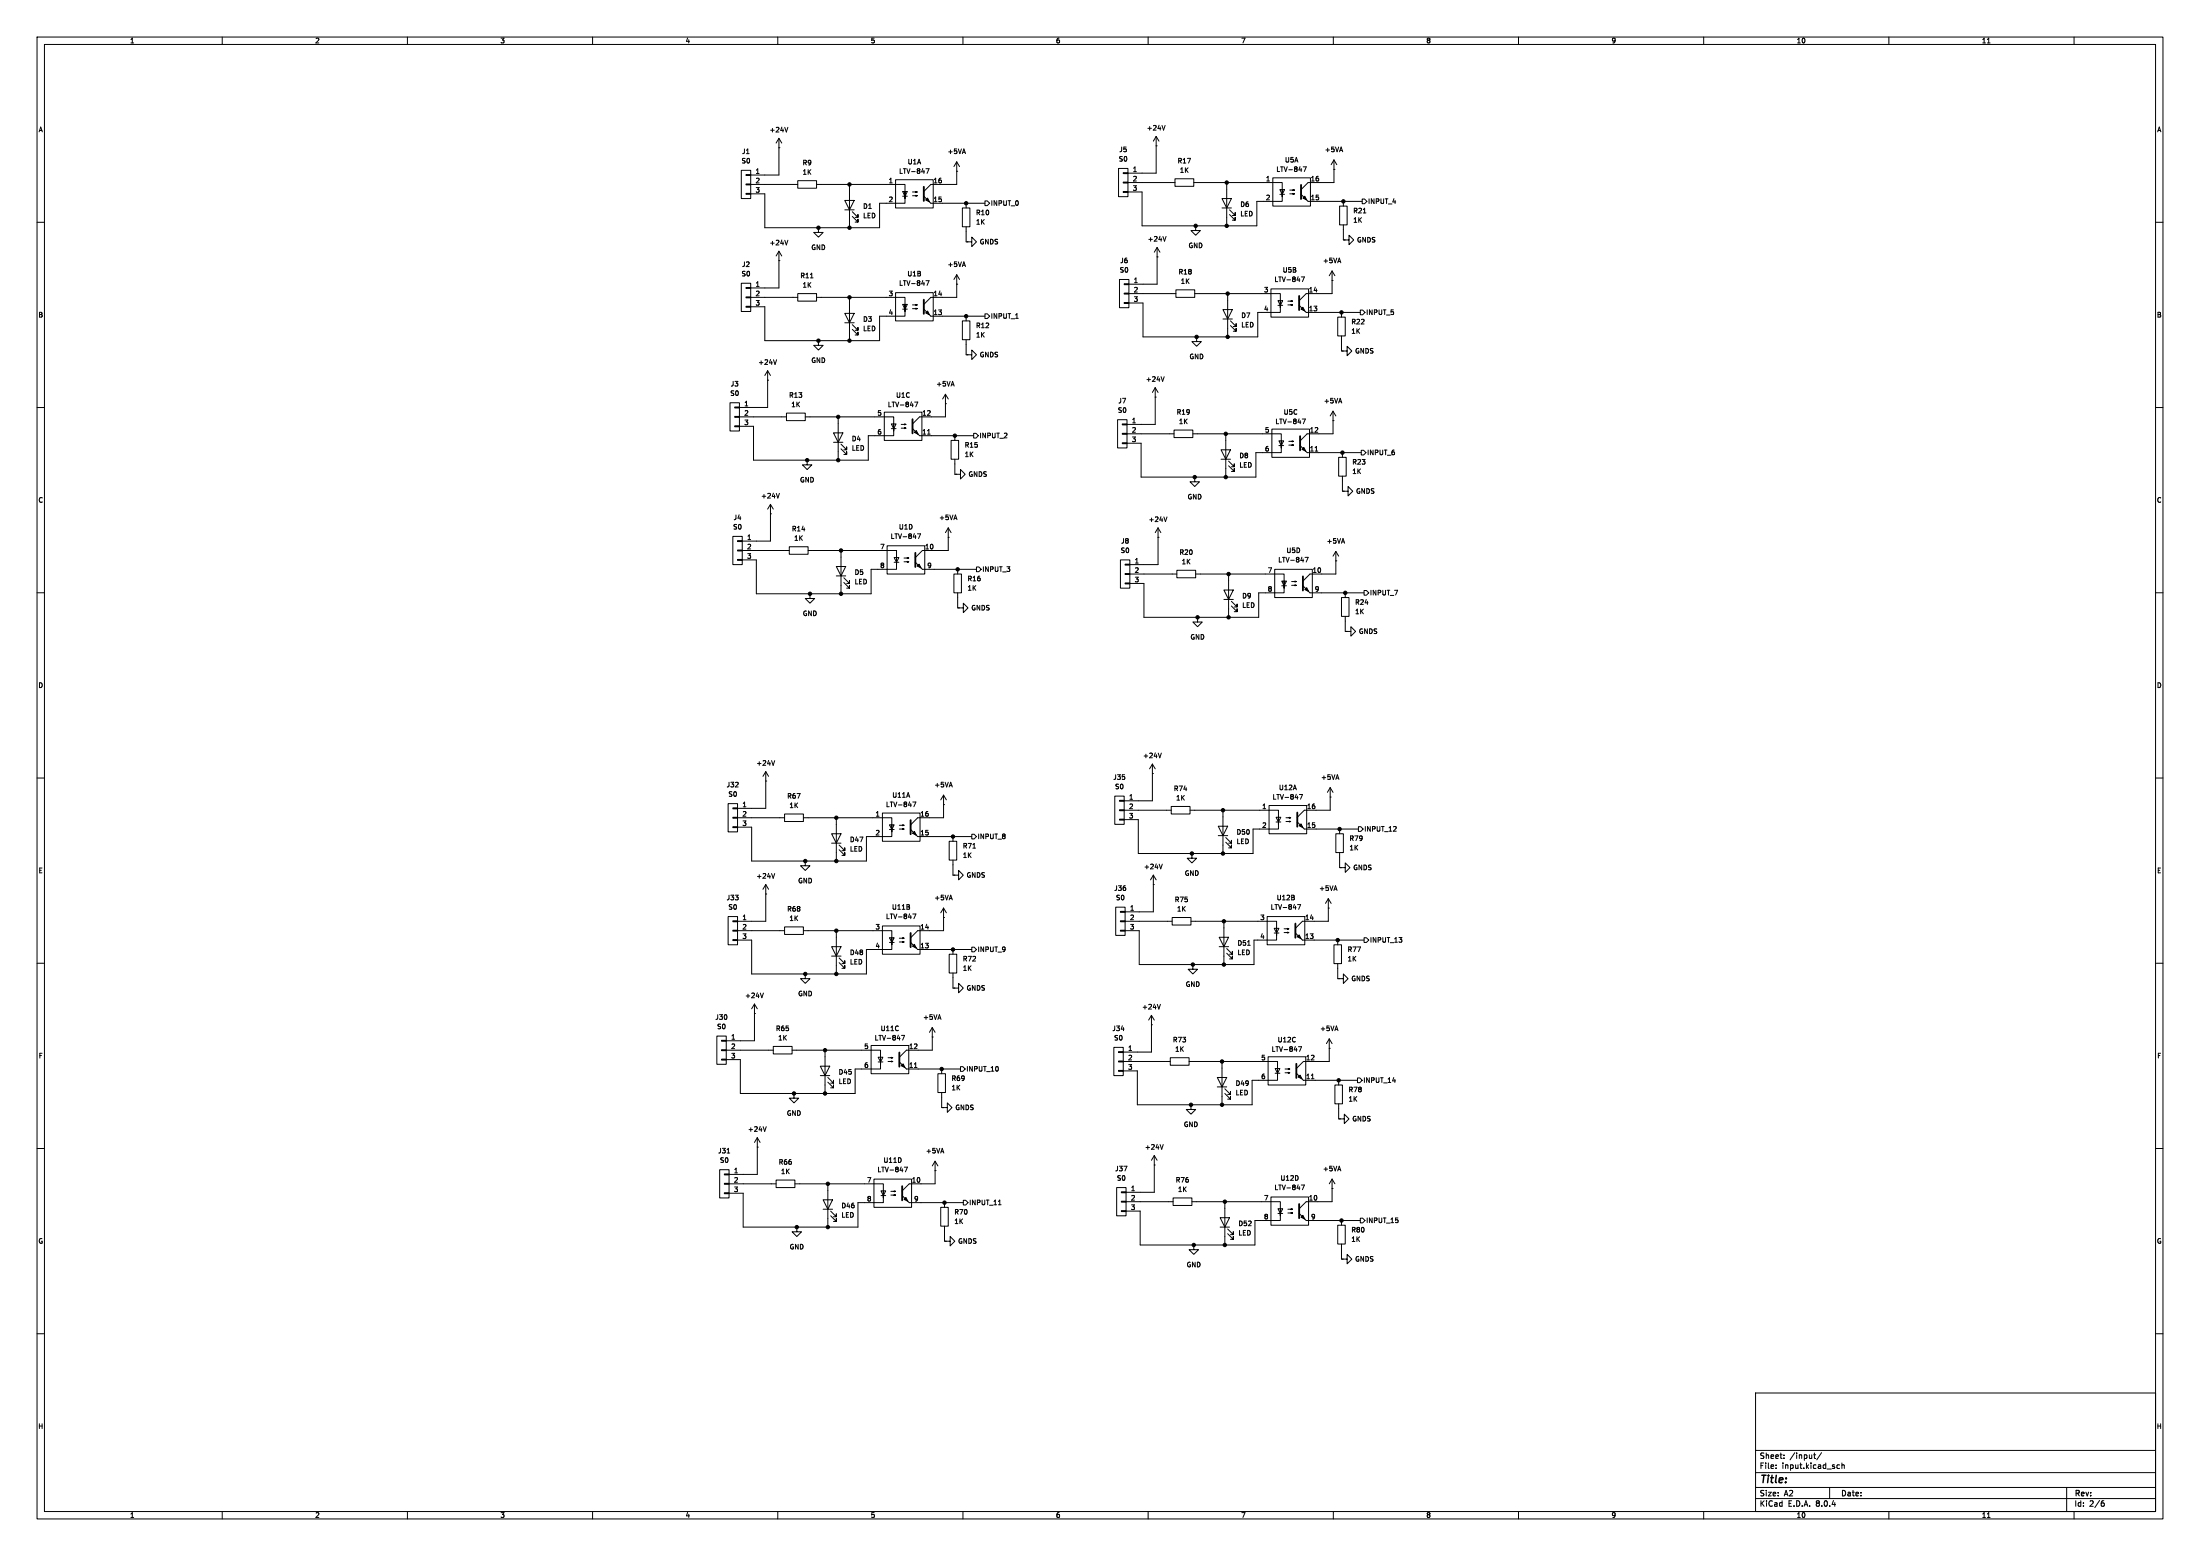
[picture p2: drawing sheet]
<svg xmlns="http://www.w3.org/2000/svg" width="594mm" height="420mm" viewBox="0 0 594 420" stroke-linecap="round" stroke-linejoin="round" font-family="sans-serif">
<g fill="none" stroke="#000" stroke-width=".27">
<path d="M10 10h574v400h-574zM12 12h570v396h-570zM60 10v2M110 10v2M160 10v2M210 10v2M260 10v2M310 10v2M360 10v2M410 10v2M460 10v2M510 10v2"/>
<path d="M536.6 11.6h.7M560 10v2M210.3 39.9h.1M210.3 37.3v9.9h-7.6M210.3 37.3l-.8 1.3M210.3 37.3l.8 1.3M212.7 34.4l-.4 1.2M312.2 39.4h.1M312.2 36.8v9.9h-7.7M312.2 36.8l-.8 1.3M312.2 36.8l.7 1.3M314.6 33.9l-.4 1.2"/>
<path d="M10 60h2M200.2 46h2.5v7.6h-2.5zM201.4 52.2h1.3v.3h-1.3zM201.4 49.7h1.3v.2h-1.3zM201.4 47.1h1.3v.3h-1.3zM202.7 52.3h3.8v9.2h31v-6.6h6.8v-1.9M202.7 49.8h12.7M215.4 48.8h5.1v2h-5.1zM220.5 49.8h23.8v3.8v-1.9M228.1 54.1h2.5l-1.2 2.5zM228.1 56.6h2.5M229.4 49.8v11.7"/>
<path d="M230.1 58.4l1.5 1.5v-.7v.7h-.7M230.1 57.2l1.5 1.5v-.8v.8h-.7M241.8 48.5h10.2v7.6h-10.2zM243.7 51.7h1.3l-.7 1.3zM243.7 53h1.3M246.4 52.8h1.2M246.4 51.8h1.2M250 45.5h.8l-.5 1.3M251.3 54.9h14.6M258.3 46.2h.1M258.3 43.7v6.1h-7l-1.9 1.9M258.3 43.7l-.7 1.3"/>
<path d="M258.3 43.7l.8 1.3M259.8 56.1h2.1v5.1h-2.1zM260.9 54.9v1.2M265.9 54.2h.7l.6 .7-.6 .6h-.7zM302 45.5h2.5v7.6h-2.5zM303.3 51.7h1.2v.2h-1.2zM303.3 49.1h1.2v.3h-1.2zM303.3 46.6h1.2v.3h-1.2zM304.5 51.8h3.9v9.2h30.9v-6.6h6.9v-1.9M304.5 49.3h12.7M317.2 48.3h5.1v2h-5.1zM322.3 49.3h23.9v3.8v-1.9"/>
<path d="M329.9 53.6h2.6l-1.3 2.5zM329.9 56.1h2.6M331.2 49.3v11.7M332 57.9l1.5 1.5v-.7v.7h-.8M332 56.6l1.5 1.6v-.8v.8h-.8M343.7 48h10.1v7.6h-10.1zM345.6 51.2h1.2l-.6 1.3zM345.6 52.5h1.2M348.2 52.3h1.3M348.2 51.3h1.3M351.9 45h.8l-.5 1.3M353.2 54.4h14.6"/>
<path d="M360.2 45.7h.1M360.2 43.2v6.1h-7l-1.9 1.9M360.2 43.2l-.8 1.3M360.2 43.2l.7 1.3M361.7 55.6h2v5.1h-2zM362.7 54.4v1.2M367.8 53.7h.6l.7 .7-.7 .6h-.6zM368.1 57.5h.7M582 60h2M200.2 76.5h2.5v7.6h-2.5zM201.4 77.6h1.3v.3h-1.3zM210.3 70.4h.1"/>
<path d="M210.3 67.8l-.8 1.3M210.3 67.8v9.9h-7.6M210.3 67.8l.8 1.3M212.7 64.8l-.4 1.3M215.4 79.2h5.1v2.1h-5.1zM218.8 75h.7M221 61.5v1.2h1.2l-1.2 1.3-1.3-1.3h1.3M221 61.5h.1M241.8 79h10.2v7.6h-10.2zM250 75.8h.8l-.5 1.2M258.3 76.7h.1M258.3 74.2v6.1h-7l-1.9 1.9"/>
<path d="M258.3 74.2l-.7 1.2M258.3 74.2l.8 1.2M260.9 61.2v4.1h.2M261.1 65.3h1.3v-1.3l1.3 1.3-1.3 1.2v-1.2M261.1 65.3h.1M302.3 75.4h2.5v7.7h-2.5zM303.5 79.1h1.3v.3h-1.3zM303.5 76.6h1.3v.2h-1.3zM304.8 79.2h12.7M312.4 69.3h.1M312.4 66.8l-.7 1.3M312.4 66.8v9.9h-7.6"/>
<path d="M312.4 66.8l.8 1.3M314.8 63.8l-.4 1.3M317.5 78.2h5.1v2.1h-5.1zM322.6 79.2h23.1v3.9v-1.9M322.8 61v1.2h1.3l-1.3 1.3-1.2-1.3h1.2M322.8 61h.1M331.5 79.2v11.7M343.2 78h10.1v7.6h-10.1zM351.3 74.7h.9l-.5 1.3M359.7 75.7h.1M359.7 73.2l-.8 1.2M359.7 73.2v6h-7l-1.9 2"/>
<path d="M359.7 73.2l.7 1.2M362.7 60.7v4.1h.3M363 64.8h1.2v-1.3l1.3 1.3-1.3 1.2v-1.2M363 64.8h.1M201.4 82.7h1.3v.2h-1.3zM201.4 80.1h1.3v.3h-1.3zM202.7 82.8h3.8v9.1h31v-6.6h6.8v-1.9M202.7 80.3h12.7M209.7 97.1l-.4 1.3M220.5 80.3h23.8v3.8v-1.9M221 91.9v1.3h1.2l-1.2 1.3-1.3-1.3h1.3M221 91.9h.1"/>
<path d="M228.1 84.6h2.5l-1.2 2.5zM228.1 87.1h2.5M229.4 80.3v11.6M230.1 88.9l1.5 1.5v-.7v.7h-.7M230.1 87.6l1.5 1.6v-.8v.8h-.7M243.7 82.2h1.3l-.7 1.2zM243.7 83.4h1.3M246.4 83.3h1.2M246.4 82.3h1.2M251.3 85.3h14.6M259.8 86.6h2.1v5.1h-2.1zM260.9 85.3v1.3"/>
<path d="M260.9 91.7v4.1h.2M261.1 95.8h1.3v-1.3l1.3 1.3-1.3 1.2v-1.2M261.1 95.8h.1M265.9 84.7h.7l.6 .6-.6 .7h-.7zM303.5 81.7h1.3v.2h-1.3zM304.8 81.8h3.8v9.1h31v-6.6h6.1v-1.9M323.1 90.9v1.3h1.3l-1.3 1.3-1.3-1.3h1.3M323.1 90.9h.1M330.2 83.6h2.5l-1.2 2.5zM330.2 86.1h2.5M332.2 87.9l1.6 1.5v-.8v.8h-.8M332.2 86.6l1.6 1.5v-.7v.7h-.8"/>
<path d="M345.1 81.2h1.2l-.6 1.2zM345.1 82.4h1.2M347.7 82.3h1.3M347.7 81.3h1.3M352.7 84.3h14.6M361.2 85.6h2v5.1h-2zM362.2 84.3v1.3M362.2 90.7v4h.3M362.5 94.7h1.2v-1.2l1.3 1.2-1.3 1.3v-1.3M362.5 94.7h.1M367.3 83.7h.6l.7 .6-.7 .7h-.6zM10 110h2"/>
<path d="M197.1 108.7h2.5v7.6h-2.5zM198.4 114.9h1.2v.3h-1.2zM198.4 112.4h1.2v.2h-1.2zM198.4 109.9h1.2v.2h-1.2zM199.6 115.1h3.9v9.1h30.9v-6.6h6.9v-1.9M199.6 112.5h12.7M207.3 102.6h.1M207.3 100.1v9.9h-7.7M207.3 100.1l-.8 1.2M207.3 100.1l.7 1.2M212.3 111.5h5.1v2h-5.1zM217.4 112.5h23.9v3.8v-1.9"/>
<path d="M225 116.8h2.6l-1.3 2.6zM225 119.4h2.6M226.3 112.5v11.7M227.1 119.9l1.5 1.5v-.7v.7h-.8M238.8 111.3h10.1v7.6h-10.1zM240.7 114.4h1.2l-.6 1.3zM240.7 115.7h1.2M243.3 115.6h1.3M243.3 114.6h1.3M247 108.5h.8l-.5 1.3M248.3 117.6h14.6M250.4 117.2h.8"/>
<path d="M255.3 109h.1M255.3 106.4v6.1h-7l-1.9 1.9M255.3 106.4l-.8 1.3M255.3 106.4l.7 1.3M256.8 118.9h2v5.1h-2zM257.8 117.6v1.3M262.9 117h.6l.7 .6-.7 .6h-.6zM301.8 113.3h2.5v7.6h-2.5zM303 119.5h1.3v.3h-1.3zM303 117h1.3v.2h-1.3zM303 114.4h1.3v.3h-1.3zM304.3 119.6h3.8v9.2h31v-6.6h6.8v-1.9"/>
<path d="M304.3 117.1h12.7M311.9 107.2h.1M311.9 104.6v10h-7.6M311.9 104.6l-.8 1.3M311.9 104.6l.8 1.3M314.3 101.7l-.4 1.2M317 116.1h5.1v2h-5.1zM322.1 117.1h23.8v3.8v-1.9M331 117.1v11.7M343.4 115.8h10.2v7.6h-10.2zM345.3 119h1.3l-.7 1.3zM348 119.1h1.2"/>
<path d="M351.6 113.1h.8l-.5 1.3M359.9 113.5h.1M359.9 111v6.1h-7l-1.9 1.9M359.9 111l-.7 1.3M359.9 111l.8 1.3M582 110h2M208 138.7h.1M208 136.1v10h-7.6M208 136.1l-.7 1.3M208 136.1l.8 1.3M210.4 133.2l-.4 1.2M217.9 124.2v1.3h1.3l-1.3 1.2-1.2-1.2h1.2"/>
<path d="M217.9 124.2h.1M227.1 121.2l1.5 1.5v-.8v.8h-.8M257.8 124v4h.3M258.1 128h1.2v-1.3l1.3 1.3-1.3 1.3v-1.3M258.1 128h.1M315.1 139.5l-.4 1.3M322.6 128.8v1.2h1.2l-1.2 1.3-1.3-1.3h1.3M322.6 128.8h.1M329.7 121.4h2.5l-1.2 2.6zM329.7 124h2.5M331.7 125.7l1.5 1.6v-.8v.8h-.7M331.7 124.5l1.5 1.5v-.8v.8h-.7"/>
<path d="M345.3 120.3h1.3M348 120.1h1.2M352.9 122.2h14.6M355.1 121.8h.7M361.4 123.4h2.1v5.1h-2.1zM362.5 122.2v1.2M362.5 128.5v4.1h.2M362.7 132.6h1.3v-1.3l1.3 1.3-1.3 1.3v-1.3M362.7 132.6h.1M367.5 121.5h.7l.6 .7-.6 .6h-.7zM10 160h2M197.9 144.8h2.5v7.6h-2.5z"/>
<path d="M199.1 151h1.3v.3h-1.3zM199.1 148.5h1.3v.2h-1.3zM199.1 145.9h1.3v.3h-1.3zM200.4 151.1h3.8v9.2h31v-6.6h6.9v-1.9M200.4 148.6h12.7M213.1 147.6h5.1v2h-5.1zM218.2 148.6h23.9v3.8v-1.9M225.8 152.9h2.5l-1.2 2.5zM225.8 155.4h2.5M227.1 148.6v11.7M227.8 157.2l1.6 1.6v-.8v.8h-.8M227.8 156l1.6 1.5v-.8v.8h-.8"/>
<path d="M239.5 147.3h10.2v7.6h-10.2zM241.4 150.5h1.3l-.6 1.3zM241.4 151.8h1.3M244.1 151.6h1.3M244.1 150.6h1.3M247.7 144.1h.9l-.6 1.3M249 153.7h14.7M256 145h.1M256 142.5v6.1h-7l-1.9 1.9M256 142.5l-.7 1.3M256 142.5l.8 1.3M257.6 154.9h2v5.1h-2z"/>
<path d="M258.6 153.7v1.2M263.7 153h.6l.6 .7-.6 .6h-.6zM302.5 151.1h2.6v7.7h-2.6zM303.8 157.4h1.3v.2h-1.3zM303.8 154.8h1.3v.3h-1.3zM303.8 152.3h1.3v.2h-1.3zM305.1 157.5h3.8v9.1h31v-6.6h6.8v-1.9M305.1 154.9h12.7M312.7 145h.1M312.7 142.5l-.8 1.3M312.7 142.5v9.9h-7.6M312.7 142.5l.7 1.3"/>
<path d="M317.8 153.9h5v2.1h-5zM322.8 154.9h23.9v3.9v-2M330.5 159.3h2.5l-1.3 2.5zM331.7 154.9v11.7M344.2 153.7h10.1v7.6h-10.1zM346.1 156.8h1.2l-.6 1.3zM346.1 158.1h1.2M348.7 158h1.3M348.7 157h1.3M352.4 150.4h.8l-.5 1.3M360.7 151.4h.1M360.7 148.8v6.1h-7l-1.9 1.9"/>
<path d="M360.7 148.8l-.8 1.3M360.7 148.8l.7 1.3M368.3 159.4h.6l.7 .6-.7 .7h-.6zM582 160h2M218.7 160.3v1.2h1.3l-1.3 1.3-1.3-1.3h1.3M218.7 160.3h.1M258.6 160v4.1h.2M258.8 164.1h1.3v-1.3l1.3 1.3-1.3 1.3v-1.3M258.8 164.1h.1M323.3 166.6v1.3h1.3l-1.3 1.3-1.2-1.3h1.2M323.3 166.6h.1M330.5 161.8h2.5"/>
<path d="M332.5 163.6l1.5 1.5v-.8v.8h-.8M332.5 162.3l1.5 1.5v-.7v.7h-.8M353.7 160h14.6M362.2 161.3h2v5.1h-2zM363.2 160v1.3M363.2 166.4v4h.3M363.5 170.4h1.2v-1.2l1.3 1.2-1.3 1.3v-1.3M363.5 170.4h.1M10 210h2M196.6 216.9h2.5v7.6h-2.5zM197.9 218.1h1.2v.2h-1.2zM206.8 210.8h.1"/>
<path d="M206.8 208.3l-.8 1.3M206.8 208.3v9.9h-7.7M206.8 208.3l.7 1.3M209.2 205.3l-.4 1.3M211.8 219.7h5.1v2h-5.1zM238.3 219.5h10.1v7.6h-10.1zM246.4 216.5h.9l-.6 1.2M254.8 217.2h.1M254.8 214.6l-.8 1.3M254.8 214.6v6.1h-7l-1.9 1.9M254.8 214.6l.7 1.3M301 214.9h2.5v7.6h-2.5z"/>
<path d="M302.3 218.6h1.2v.2h-1.2zM302.3 216h1.2v.3h-1.2zM303.5 218.7h12.7M311.1 208.8h.1M311.1 206.2l-.7 1.3M311.1 206.2v10h-7.6M311.1 206.2l.8 1.3M313.6 203.3l-.5 1.2M316.2 217.7h5.1v2h-5.1zM321.3 218.7h23.9v3.8v-1.9M330.2 218.7v11.7M342.6 217.4h10.2v7.6h-10.2z"/>
<path d="M350.8 214.4h.9l-.6 1.3M359.2 215.1h.1M359.2 212.6l-.8 1.3M359.2 212.6v6.1h-7l-1.9 1.9M359.2 212.6l.7 1.3M582 210h2M197.9 223.1h1.2v.3h-1.2zM197.9 220.6h1.2v.3h-1.2zM199.1 223.3h3.8v9.1h31v-6.6h6.9v-1.9M199.1 220.7h12.7M206.8 238.8v9.9h-7.7M206.8 238.8l-.8 1.2"/>
<path d="M206.8 238.8l.7 1.2M209.2 235.8l-.4 1.3M216.9 220.7h23.9v3.8v-1.9M217.4 232.4v1.3h1.3l-1.3 1.3-1.2-1.3h1.2M217.4 232.4h.1M224.5 225h2.6l-1.3 2.6zM224.5 227.6h2.6M225.8 220.7v11.7M226.6 229.4l1.5 1.5v-.8v.8h-.8M226.6 228.1l1.5 1.5v-.7v.7h-.8M240.2 222.6h1.2l-.6 1.3zM240.2 223.9h1.2"/>
<path d="M242.8 223.8h1.3M242.8 222.8h1.3M247.8 225.8h14.6M256.3 227.1h2v5.1h-2zM257.3 225.8v1.3M257.3 232.2v4h.3M257.6 236.2h1.2v-1.2l1.3 1.2-1.3 1.3v-1.3M257.6 236.2h.1M262.4 225.2h.6l.7 .6-.7 .6h-.6zM262.7 228.9h.7M302.3 221.1h1.2v.3h-1.2zM303.5 221.2h3.8v9.2h31v-6.6h6.9v-1.9"/>
<path d="M311.4 238.8h.1M311.4 236.2v9.9h-7.6M311.4 236.2l-.8 1.3M311.4 236.2l.8 1.3M313.8 233.2l-.4 1.3M321.8 230.4v1.2h1.3l-1.3 1.3-1.3-1.3h1.3M321.8 230.4h.1M328.9 223h2.6l-1.3 2.6zM328.9 225.6h2.6M331 227.3l1.5 1.6v-.8v.8h-.8M331 226.1l1.5 1.5v-.8v.8h-.8M344.6 220.6h1.2l-.6 1.3z"/>
<path d="M344.6 221.9h1.2M347.2 221.7h1.3M347.2 220.7h1.3M352.2 223.8h14.6M360.7 225h2v5.1h-2zM361.7 223.8v1.2M361.7 230.1v4.1h.2M361.9 234.2h1.3v-1.3l1.3 1.3-1.3 1.3v-1.3M361.9 234.2h.1M366.8 223.1h.6l.6 .7-.6 .6h-.6zM10 260h2M196.6 247.4h2.5v7.6h-2.5z"/>
<path d="M197.9 253.6h1.2v.3h-1.2zM197.9 251.1h1.2v.2h-1.2zM197.9 248.5h1.2v.3h-1.2zM199.1 253.7h3.8v9.2h31v-6.6h6.9v-1.9M199.1 251.2h12.7M206.8 241.3h.1M211.8 250.2h5.1v2h-5.1zM216.9 251.2h23.9v3.8v-1.9M224.5 255.5h2.6l-1.3 2.6zM224.5 258.1h2.6M225.8 251.2v11.7M226.6 259.8l1.5 1.6v-.8v.8h-.8"/>
<path d="M226.6 258.6l1.5 1.5v-.8v.8h-.8M238.3 249.9h10.1v7.7h-10.1zM240.2 253.1h1.2l-.6 1.3zM240.2 254.4h1.2M242.8 254.3h1.3M242.8 253.2h1.3M246.4 246.7h.9l-.6 1.3M247.8 256.3h14.6M254.8 247.7h.1M254.8 245.1v6.1h-7l-1.9 1.9M254.8 245.1l-.8 1.3M254.8 245.1l.7 1.3"/>
<path d="M256.3 257.6h2v5h-2zM257.3 256.3v1.3M262.4 255.7h.6l.7 .6-.7 .6h-.6zM301.2 244.9h2.6v7.6h-2.6zM302.5 251.1h1.3v.2h-1.3zM302.5 248.5h1.3v.3h-1.3zM302.5 246h1.3v.3h-1.3zM303.8 251.2h3.8v9.2h31v-6.7h6.1v-1.9M303.8 248.7h12.7M316.5 247.7h5.1v2h-5.1zM321.6 248.7h23.1v3.8v-1.9M329.2 253h2.5l-1.2 2.5z"/>
<path d="M329.2 255.5h2.5M330.5 248.7v11.7M331.2 257.3l1.5 1.5v-.7v.7h-.7M331.2 256l1.5 1.6v-.8v.8h-.7M336.8 255.2h.8M342.1 247.4h10.2v7.6h-10.2zM344 250.6h1.3l-.6 1.2zM344 251.8h1.3M346.7 251.7h1.3M346.7 250.7h1.3M350.3 244.2h.9l-.6 1.2M351.7 253.7h16.6"/>
<path d="M358.6 245.1h.1M358.6 242.6v6.1h-6.9l-1.9 1.9M358.6 242.6l-.7 1.2M358.6 242.6l.8 1.2M360.2 255h2v5.1h-2zM361.2 253.7v1.3M368.3 253.1h.6l.7 .6-.7 .7h-.6zM582 260h2M193.5 279.7h2.6v7.6h-2.6zM203.7 273.6h.1M203.7 271l-.8 1.3M203.7 271v9.9h-7.6"/>
<path d="M203.7 271l.8 1.3M206.1 268l-.4 1.3M217.4 262.9v1.3h1.3l-1.3 1.2-1.2-1.2h1.2M217.4 262.9h.1M243.4 279.5h.8l-.5 1.2M251.7 279.9h.1M251.7 277.4l-.7 1.2M251.7 277.4v6.1h-7l-1.9 1.9M251.7 277.4l.8 1.2M257.3 262.6v4.1h.3M257.6 266.7h1.2v-1.3l1.3 1.3-1.3 1.3v-1.3M257.6 266.7h.1"/>
<path d="M310.9 276.6h.1M310.9 274.1v9.9h-7.6M310.9 274.1l-.8 1.2M310.9 274.1l.8 1.2M313.3 271.1l-.4 1.3M322.1 260.4v1.2h1.2l-1.2 1.3-1.3-1.3h1.3M322.1 260.4h.1M361.2 260.1v4.1h.2M361.4 264.2h1.3v-1.3l1.3 1.3-1.3 1.2v-1.2M361.4 264.2h.1M194.8 285.9h1.3v.2h-1.3zM194.8 283.3h1.3v.3h-1.3z"/>
<path d="M194.8 280.8h1.3v.3h-1.3zM196.1 286h3.8v9.1h31v-6.6h6.8v-1.9M196.1 283.5h12.7M208.8 282.4h5.1v2.1h-5.1zM213.9 283.5h23.8v3.8v-1.9M214.4 295.1v1.3h1.2l-1.2 1.3-1.3-1.3h1.3M214.4 295.1h.1M221.5 287.8h2.5l-1.2 2.5zM221.5 290.3h2.5M222.8 283.5v11.6M223.5 292.1l1.5 1.5v-.7v.7h-.7M223.5 290.8l1.5 1.6v-.8v.8h-.7"/>
<path d="M235.2 282.2h10.2v7.6h-10.2zM237.1 285.4h1.3l-.7 1.2zM237.1 286.6h1.3M239.8 286.5h1.2M239.8 285.5h1.2M244.7 288.5h14.6M246.9 288.1h.7M253.2 289.8h2.1v5.1h-2.1zM254.3 288.5v1.3M254.3 294.9v4.1h.2M254.5 299h1.3v-1.3l1.2 1.3-1.2 1.2v-1.2M254.5 299h.1"/>
<path d="M259.3 287.9h.7l.6 .6-.6 .7h-.7zM300.7 282.7h2.6v7.6h-2.6zM302 288.9h1.3v.3h-1.3zM302 286.4h1.3v.2h-1.3zM302 283.8h1.3v.3h-1.3zM303.3 289.1h3.8v9.1h31v-6.6h6.8v-1.9M303.3 286.5h12.7M316 285.5h5.1v2h-5.1zM321.1 286.5h23.8v3.8v-1.9M321.6 298.2v1.3h1.2l-1.2 1.2-1.3-1.2h1.3M321.6 298.2h.1M328.7 290.8h2.5l-1.3 2.6z"/>
<path d="M328.7 293.4h2.5M329.9 286.5v11.7M330.7 295.1l1.5 1.6v-.8v.8h-.7M330.7 293.9l1.5 1.5v-.8v.8h-.7M342.4 285.2h10.2v7.7h-10.2zM344.3 288.4h1.3l-.7 1.3zM344.3 289.7h1.3M347 289.6h1.2M347 288.5h1.2M350.6 282.5h.8l-.5 1.3M351.9 291.6h14.6M354.1 291.2h.7"/>
<path d="M358.9 283h.1M358.9 280.4v6.1h-7l-1.9 1.9M358.9 280.4l-.8 1.3M358.9 280.4l.8 1.3M360.4 292.9h2.1v5h-2.1zM361.4 291.6v1.3M361.4 297.9v4.1h.3M366.5 291h.7l.6 .6-.6 .6h-.7zM10 310h2M194.3 315.7h2.5v7.6h-2.5zM195.6 319.4h1.2v.3h-1.2zM195.6 316.9h1.2v.2h-1.2z"/>
<path d="M196.3 311.2h.7M196.8 319.5h12.7M204.5 309.6h.1M204.5 307.1v9.9h-7.7M204.5 307.1l-.8 1.3M204.5 307.1l.7 1.3M206.9 304.1l-.4 1.3M209.5 318.5h5.1v2h-5.1zM214.6 319.5h23.9v3.8v-1.9M223.5 319.5v11.7M236 318.3h10.1v7.6h-10.1zM244.2 315h.8l-.5 1.3"/>
<path d="M252.5 316h.1M252.5 313.4v6.1h-7l-1.9 1.9M252.5 313.4l-.8 1.3M252.5 313.4l.7 1.3M311.7 314.5h.1M311.7 311.9l-.8 1.3M311.7 311.9v9.9h-7.7M311.7 311.9l.7 1.3M314.1 308.9l-.4 1.3M351.3 319.9h.9l-.5 1.2M359.7 318.3v6.1h-7l-1.9 1.9M359.7 318.3l-.8 1.2"/>
<path d="M359.7 318.3l.7 1.2M361.7 302h1.3v-1.3l1.2 1.3-1.2 1.3v-1.3M361.7 302h.1M582 310h2M195.6 321.9h1.2v.3h-1.2zM196.8 322.1h3.9v9.1h30.9v-6.6h6.9v-1.9M215.1 331.2v1.3h1.3l-1.3 1.3-1.2-1.3h1.2M215.1 331.2h.1M222.2 323.9h2.6l-1.3 2.5zM222.2 326.4h2.6M224.3 328.2l1.5 1.5v-.8v.8h-.8M224.3 326.9l1.5 1.5v-.7v.7h-.8"/>
<path d="M237.9 321.4h1.2l-.6 1.3zM237.9 322.7h1.2M240.5 322.6h1.3M240.5 321.6h1.3M245.5 324.6h14.6M254 325.9h2v5.1h-2zM255 324.6v1.3M255 331v4h.3M255.3 335h1.2v-1.2l1.3 1.2-1.3 1.3v-1.3M255.3 335h.1M260.1 324h.6l.7 .6-.7 .6h-.6zM269.6 325.2h.7"/>
<path d="M301.5 320.5h2.5v7.7h-2.5zM302.8 326.8h1.2v.2h-1.2zM302.8 324.2h1.2v.3h-1.2zM302.8 321.7h1.2v.2h-1.2zM304 326.9h3.8v9.1h31v-6.6h6.9v-1.9M304 324.4h12.7M316.7 323.3h5.1v2.1h-5.1zM321.8 324.4h23.9v3.8v-1.9M322.3 336v1.3h1.3l-1.3 1.3-1.2-1.3h1.2M322.3 336h.1M329.4 328.7h2.6l-1.3 2.5zM329.4 331.2h2.6"/>
<path d="M330.7 324.4v11.6M331.5 333l1.5 1.5v-.7v.7h-.8M331.5 331.7l1.5 1.5v-.7v.7h-.8M343.2 323.1h10.1v7.6h-10.1zM345.1 326.3h1.2l-.6 1.2zM345.1 327.5h1.2M347.7 327.4h1.3M347.7 326.4h1.3M352.7 329.4h14.6M359.7 320.8h.1M361.2 330.7h2v5.1h-2zM362.2 329.4v1.3"/>
<path d="M362.2 335.8v4.1h.3M362.5 339.9h1.2v-1.3l1.3 1.3-1.3 1.2v-1.2M362.5 339.9h.1M367.3 328.8h.6l.7 .6-.7 .7h-.6zM10 360h2M474 376h108v32h-108zM582 360h2M474 397.5h108M474 391.5h108M479.5 396.2v.2M479.5 395.4v.2M481.7 393.5v.2"/>
<path d="M481.7 392.7v.2M489.7 392.7h.5M489.9 392.2v1.3l.3 .2M491.8 392.1l-1.3 1.9M496 396.2l.7 .1M496.7 395.4l-.7 .1M497.3 395.5l.6-.1 .1 1M497.3 394.9v1.5M60 408v2M110 408v2M160 408v2M210 408v2"/>
<path d="M260 408v2M310 408v2M360 408v2M410 408v2M460 408v2M474 404.5h108M474 401.5h108M494 401.5v3M510 408v2M536.6 409.6h.7M558 401.5v6.5M560 408v2"/>
<path d="M567.6 405.6l.6 .3-.1 .5-.5 .2M568 405.1h-.4"/>
</g>
<g fill="#000" stroke="#000" stroke-width=".27">
<path d="M249.9 54l.5-.5 .6 1zM249.4 53l1.9 1.9zM351.8 53.5l.5-.5 .5 1zM351.3 52.5l1.9 1.9zM249.9 84.5l.5-.6 .6 1.1zM249.4 83.4l1.9 1.9zM351.3 83.4l.5-.5 .5 1zM350.8 82.4l1.9 1.9zM246.9 116.7l.5-.5 .5 1zM246.4 115.7l1.9 1.9zM351.5 121.3l.5-.5 .6 1zM351 120.3l1.9 1.9z"/>
<path d="M247.6 152.8l.6-.5 .5 1zM247.1 151.8l1.9 1.9zM352.8 158.6l.5 1-1-.5zM351.8 158.1l1.9 1.9zM246.4 224.9l.5-.5 .5 1zM245.9 223.9l1.9 1.9zM350.8 222.9l.5-.5 .5 1zM350.3 221.9l1.9 1.9zM246.4 255.4l.5-.5 .5 1zM245.9 254.4l1.9 1.9zM350.3 252.9l.5-.6 .5 1.1zM349.8 251.8l1.9 1.9z"/>
<path d="M243.3 287.7l.5-.6 .5 1.1zM242.8 286.6l1.9 1.9zM350.5 290.7l.5-.5 .5 1zM350 289.7l1.9 1.9zM244.1 323.7l.5-.5 .5 1zM243.6 322.7l1.9 1.9zM351.3 328.5l.5-.5 .5 1.1zM350.8 327.5l1.9 1.9z"/>
<circle cx="229.4" cy="49.8" r=".46"/>
<circle cx="260.9" cy="54.9" r=".46"/>
<circle cx="331.2" cy="49.3" r=".46"/>
<circle cx="362.7" cy="54.4" r=".46"/>
<circle cx="221" cy="61.5" r=".46"/>
<circle cx="229.4" cy="61.5" r=".46"/>
<circle cx="322.8" cy="61" r=".46"/>
<circle cx="331.2" cy="61" r=".46"/>
<circle cx="331.5" cy="79.2" r=".46"/>
<circle cx="221" cy="91.9" r=".46"/>
<circle cx="229.4" cy="91.9" r=".46"/>
<circle cx="229.4" cy="80.3" r=".46"/>
<circle cx="260.9" cy="85.3" r=".46"/>
<circle cx="323.1" cy="90.9" r=".46"/>
<circle cx="331.5" cy="90.9" r=".46"/>
<circle cx="362.2" cy="84.3" r=".46"/>
<circle cx="226.3" cy="112.5" r=".46"/>
<circle cx="257.8" cy="117.6" r=".46"/>
<circle cx="331" cy="117.1" r=".46"/>
<circle cx="217.9" cy="124.2" r=".46"/>
<circle cx="226.3" cy="124.2" r=".46"/>
<circle cx="322.6" cy="128.8" r=".46"/>
<circle cx="331" cy="128.8" r=".46"/>
<circle cx="362.5" cy="122.2" r=".46"/>
<circle cx="227.1" cy="148.6" r=".46"/>
<circle cx="258.6" cy="153.7" r=".46"/>
<circle cx="331.7" cy="154.9" r=".46"/>
<circle cx="218.7" cy="160.3" r=".46"/>
<circle cx="227.1" cy="160.3" r=".46"/>
<circle cx="323.3" cy="166.6" r=".46"/>
<circle cx="331.7" cy="166.6" r=".46"/>
<circle cx="363.2" cy="160" r=".46"/>
<circle cx="330.2" cy="218.7" r=".46"/>
<circle cx="217.4" cy="232.4" r=".46"/>
<circle cx="225.8" cy="220.7" r=".46"/>
<circle cx="225.8" cy="232.4" r=".46"/>
<circle cx="257.3" cy="225.8" r=".46"/>
<circle cx="321.8" cy="230.4" r=".46"/>
<circle cx="330.2" cy="230.4" r=".46"/>
<circle cx="361.7" cy="223.8" r=".46"/>
<circle cx="225.8" cy="251.2" r=".46"/>
<circle cx="257.3" cy="256.3" r=".46"/>
<circle cx="330.5" cy="248.7" r=".46"/>
<circle cx="361.2" cy="253.7" r=".46"/>
<circle cx="217.4" cy="262.9" r=".46"/>
<circle cx="225.8" cy="262.9" r=".46"/>
<circle cx="322.1" cy="260.4" r=".46"/>
<circle cx="330.5" cy="260.4" r=".46"/>
<circle cx="214.4" cy="295.1" r=".46"/>
<circle cx="222.8" cy="295.1" r=".46"/>
<circle cx="222.8" cy="283.5" r=".46"/>
<circle cx="254.3" cy="288.5" r=".46"/>
<circle cx="321.6" cy="298.2" r=".46"/>
<circle cx="329.9" cy="298.2" r=".46"/>
<circle cx="329.9" cy="286.5" r=".46"/>
<circle cx="361.4" cy="291.6" r=".46"/>
<circle cx="223.5" cy="319.5" r=".46"/>
<circle cx="215.1" cy="331.2" r=".46"/>
<circle cx="223.5" cy="331.2" r=".46"/>
<circle cx="255" cy="324.6" r=".46"/>
<circle cx="322.3" cy="336" r=".46"/>
<circle cx="330.7" cy="336" r=".46"/>
<circle cx="330.7" cy="324.4" r=".46"/>
<circle cx="362.2" cy="329.4" r=".46"/>
</g>
<g fill="none" stroke="#000" stroke-width=".51">
<path d="M249.4 50.4v3.8M351.3 49.9v3.8M350.8 79.9v3.8M249.4 80.9v3.8M246.4 113.2v3.8M351 117.7v3.8M247.1 149.2v3.8M351.8 155.6v3.8M350.3 219.3v3.8M245.9 221.4v3.8M245.9 251.8v3.9M349.8 249.3v3.8"/>
<path d="M242.8 284.1v3.8M350 287.1v3.9M243.6 320.2v3.8M350.8 325v3.8"/>
</g>
<text font-size="2.8" x="475" y="400.9">Title:</text>
<g font-size="2.1">
<text x="475" y="394">Sheet:</text>
<text x="483.2" y="394">/input/</text>
<text x="475" y="396.7">File:</text>
<text x="481.1" y="396.7">input.kicad_sch</text>
<text x="475" y="406.9">KiCad</text>
<text x="475" y="404.1">Size:</text>
<text x="481.7" y="404.1">A2</text>
<text x="482.7" y="406.9">E.D.A.</text>
<text x="490.3" y="406.9">8.0.4</text>
<text x="497" y="404.1">Date:</text>
<text x="560" y="404.3">Rev:</text>
<text x="560" y="406.9">Id:</text>
<text x="564.1" y="406.9">2/6</text>
</g>
<g font-size="1.8">
<text x="35" y="11.9">1</text>
<text x="85" y="11.9">2</text>
<text x="135" y="11.9">3</text>
<text x="185" y="11.9">4</text>
<text x="235" y="11.9">5</text>
<text x="285" y="11.9">6</text>
<text x="335" y="11.9">7</text>
<text x="385" y="11.9">8</text>
<text x="435" y="11.9">9</text>
<text x="485" y="11.9">10</text>
<text x="535" y="11.9">11</text>
<text x="10.3" y="35.9">A</text>
<text x="207.7" y="35.9">+24V</text>
<text x="309.5" y="35.4">+24V</text>
<text x="582.3" y="35.9">A</text>
<text x="200.2" y="41.8">J1</text>
<text x="255.7" y="41.8">+5VA</text>
<text x="302.1" y="41.2">J5</text>
<text x="357.6" y="41.2">+5VA</text>
<text x="200.1" y="44.3">S0</text>
<text x="203.9" y="47">1</text>
<text x="216.6" y="44.8">R9</text>
<text x="216.6" y="47.3">1K</text>
<text x="242.6" y="47.1">LTV-847</text>
<text x="245" y="44.6">U1A</text>
<text x="302" y="43.8">S0</text>
<text x="305.7" y="46.5">1</text>
<text x="317.8" y="44.3">R17</text>
<text x="318.4" y="46.8">1K</text>
<text x="344.5" y="46.6">LTV-847</text>
<text x="346.8" y="44">U5A</text>
<text x="203.9" y="49.5">2</text>
<text x="203.9" y="52.1">3</text>
<text x="239.8" y="49.5">1</text>
<text x="251.9" y="49.5">16</text>
<text x="305.7" y="49">2</text>
<text x="305.7" y="51.6">3</text>
<text x="341.7" y="49">1</text>
<text x="353.8" y="49">16</text>
<text x="232.9" y="56.6">D1</text>
<text x="232.9" y="59.1">LED</text>
<text x="239.8" y="54.6">2</text>
<text x="251.9" y="54.6">15</text>
<text x="263.4" y="58.3">R10</text>
<text x="267.4" y="55.7">INPUT_0</text>
<text x="334.8" y="56">D6</text>
<text x="334.8" y="58.6">LED</text>
<text x="341.7" y="54.1">2</text>
<text x="353.8" y="54.1">15</text>
<text x="365.3" y="57.8">R21</text>
<text x="369.3" y="55.2">INPUT_4</text>
<text x="263.4" y="60.8">1K</text>
<text x="309.8" y="65.4">+24V</text>
<text x="365.3" y="60.3">1K</text>
<text x="366.3" y="65.6">GNDS</text>
<text x="207.7" y="66.4">+24V</text>
<text x="218.9" y="67.7">GND</text>
<text x="264.4" y="66.1">GNDS</text>
<text x="302.3" y="71.2">J6</text>
<text x="320.8" y="67.2">GND</text>
<text x="357.1" y="71.2">+5VA</text>
<text x="200.1" y="74.8">S0</text>
<text x="200.2" y="72.2">J2</text>
<text x="203.9" y="77.5">1</text>
<text x="216" y="75.3">R11</text>
<text x="216.6" y="77.8">1K</text>
<text x="242.6" y="77.3">LTV-847</text>
<text x="244.9" y="74.8">U1B</text>
<text x="255.7" y="72.2">+5VA</text>
<text x="302.2" y="73.8">S0</text>
<text x="306" y="76.5">1</text>
<text x="318.1" y="74.3">R18</text>
<text x="318.7" y="76.8">1K</text>
<text x="344" y="76.3">LTV-847</text>
<text x="346.2" y="73.8">U5B</text>
<text x="203.9" y="80">2</text>
<text x="203.9" y="82.6">3</text>
<text x="239.8" y="80">3</text>
<text x="251.9" y="80">14</text>
<text x="306" y="79">2</text>
<text x="306" y="81.5">3</text>
<text x="341.2" y="79">3</text>
<text x="353.3" y="79">14</text>
<text x="10.3" y="85.9">B</text>
<text x="232.9" y="87">D3</text>
<text x="232.9" y="89.6">LED</text>
<text x="239.8" y="85.1">4</text>
<text x="251.9" y="85.1">13</text>
<text x="263.4" y="88.7">R12</text>
<text x="267.4" y="86.2">INPUT_1</text>
<text x="335" y="86">D7</text>
<text x="335" y="88.6">LED</text>
<text x="341.2" y="84.1">4</text>
<text x="353.3" y="84.1">13</text>
<text x="364.8" y="87.7">R22</text>
<text x="368.7" y="85.2">INPUT_5</text>
<text x="582.3" y="85.9">B</text>
<text x="263.4" y="91.3">1K</text>
<text x="364.8" y="90.3">1K</text>
<text x="365.8" y="95.6">GNDS</text>
<text x="204.6" y="98.7">+24V</text>
<text x="218.9" y="98.1">GND</text>
<text x="264.4" y="96.6">GNDS</text>
<text x="321.1" y="97.1">GND</text>
<text x="197.1" y="107">S0</text>
<text x="197.2" y="104.5">J3</text>
<text x="212.9" y="107.5">R13</text>
<text x="241.8" y="107.5">U1C</text>
<text x="252.7" y="104.5">+5VA</text>
<text x="309.3" y="103.2">+24V</text>
<text x="200.8" y="109.7">1</text>
<text x="200.8" y="112.3">2</text>
<text x="213.5" y="110.1">1K</text>
<text x="236.8" y="112.3">5</text>
<text x="239.6" y="110.1">LTV-847</text>
<text x="248.9" y="112.3">12</text>
<text x="301.7" y="111.6">S0</text>
<text x="301.8" y="109.1">J7</text>
<text x="317.6" y="112.1">R19</text>
<text x="346.5" y="112.1">U5C</text>
<text x="357.3" y="109.1">+5VA</text>
<text x="200.8" y="114.8">3</text>
<text x="229.9" y="119.3">D4</text>
<text x="236.8" y="117.3">6</text>
<text x="248.9" y="117.3">11</text>
<text x="264.4" y="118.5">INPUT_2</text>
<text x="305.5" y="114.3">1</text>
<text x="305.5" y="116.8">2</text>
<text x="305.5" y="119.4">3</text>
<text x="318.2" y="114.7">1K</text>
<text x="341.4" y="116.8">5</text>
<text x="344.2" y="114.7">LTV-847</text>
<text x="353.5" y="116.8">12</text>
<text x="229.9" y="121.8">LED</text>
<text x="260.4" y="121">R15</text>
<text x="260.4" y="123.5">1K</text>
<text x="334.5" y="123.9">D8</text>
<text x="341.4" y="121.9">6</text>
<text x="353.5" y="121.9">11</text>
<text x="365" y="125.6">R23</text>
<text x="369" y="123">INPUT_6</text>
<text x="215.9" y="130.4">GND</text>
<text x="261.4" y="128.9">GNDS</text>
<text x="334.5" y="126.4">LED</text>
<text x="365" y="128.1">1K</text>
<text x="10.3" y="135.9">C</text>
<text x="205.4" y="134.7">+24V</text>
<text x="320.5" y="135">GND</text>
<text x="366" y="133.5">GNDS</text>
<text x="582.3" y="135.9">C</text>
<text x="197.8" y="143.1">S0</text>
<text x="197.9" y="140.6">J4</text>
<text x="213.7" y="143.6">R14</text>
<text x="242.6" y="143.1">U1D</text>
<text x="253.5" y="140.6">+5VA</text>
<text x="310" y="141.1">+24V</text>
<text x="201.6" y="145.8">1</text>
<text x="201.6" y="148.3">2</text>
<text x="214.3" y="146.2">1K</text>
<text x="237.5" y="148.3">7</text>
<text x="240.4" y="145.6">LTV-847</text>
<text x="249.6" y="148.3">10</text>
<text x="302.5" y="149.5">S0</text>
<text x="302.6" y="146.9">J8</text>
<text x="318.3" y="150">R20</text>
<text x="347.2" y="149.5">U5D</text>
<text x="358.1" y="146.9">+5VA</text>
<text x="201.6" y="150.9">3</text>
<text x="230.6" y="155.4">D5</text>
<text x="237.5" y="153.4">8</text>
<text x="250.2" y="153.4">9</text>
<text x="265.1" y="154.5">INPUT_3</text>
<text x="306.3" y="152.1">1</text>
<text x="306.3" y="154.7">2</text>
<text x="319" y="152.5">1K</text>
<text x="342.2" y="154.7">7</text>
<text x="345" y="152">LTV-847</text>
<text x="354.3" y="154.7">10</text>
<text x="230.6" y="157.9">LED</text>
<text x="261.1" y="157.1">R16</text>
<text x="261.1" y="159.6">1K</text>
<text x="306.3" y="157.2">3</text>
<text x="335.3" y="161.7">D9</text>
<text x="342.2" y="159.8">8</text>
<text x="354.9" y="159.8">9</text>
<text x="369.8" y="160.9">INPUT_7</text>
<text x="216.7" y="166.5">GND</text>
<text x="262.1" y="164.9">GNDS</text>
<text x="335.3" y="164.2">LED</text>
<text x="365.8" y="163.4">R24</text>
<text x="365.8" y="166">1K</text>
<text x="321.3" y="172.8">GND</text>
<text x="366.8" y="171.3">GNDS</text>
<text x="10.3" y="185.9">D</text>
<text x="582.3" y="185.9">D</text>
<text x="204.1" y="206.9">+24V</text>
<text x="308.5" y="204.8">+24V</text>
<text x="196.1" y="212.7">J32</text>
<text x="196.6" y="215.2">S0</text>
<text x="212.4" y="215.7">R67</text>
<text x="240.8" y="215.5">U11A</text>
<text x="252.2" y="212.7">+5VA</text>
<text x="300.5" y="210.7">J35</text>
<text x="300.9" y="213.2">S0</text>
<text x="304.7" y="215.9">1</text>
<text x="316.8" y="213.7">R74</text>
<text x="345.2" y="213.5">U12A</text>
<text x="356.6" y="210.7">+5VA</text>
<text x="200.3" y="217.9">1</text>
<text x="200.3" y="220.5">2</text>
<text x="213" y="218.3">1K</text>
<text x="236.3" y="220.5">1</text>
<text x="239.1" y="218">LTV-847</text>
<text x="248.4" y="220.5">16</text>
<text x="304.7" y="218.4">2</text>
<text x="304.7" y="221">3</text>
<text x="317.4" y="216.3">1K</text>
<text x="340.7" y="218.4">1</text>
<text x="343.5" y="216">LTV-847</text>
<text x="352.8" y="218.4">16</text>
<text x="200.3" y="223">3</text>
<text x="229.4" y="227.5">D47</text>
<text x="236.3" y="225.6">2</text>
<text x="248.4" y="225.6">15</text>
<text x="263.8" y="226.7">INPUT_8</text>
<text x="333.8" y="225.5">D50</text>
<text x="340.7" y="223.5">2</text>
<text x="352.8" y="223.5">15</text>
<text x="364.2" y="227.2">R79</text>
<text x="368.2" y="224.6">INPUT_12</text>
<text x="229.4" y="230">LED</text>
<text x="259.9" y="229.2">R71</text>
<text x="259.9" y="231.7">1K</text>
<text x="333.8" y="228">LED</text>
<text x="364.2" y="229.7">1K</text>
<text x="10.3" y="235.9">E</text>
<text x="204.1" y="237.3">+24V</text>
<text x="215.4" y="238.6">GND</text>
<text x="260.9" y="237.1">GNDS</text>
<text x="308.8" y="234.8">+24V</text>
<text x="319.8" y="236.6">GND</text>
<text x="365.3" y="235.1">GNDS</text>
<text x="582.3" y="235.9">E</text>
<text x="196.1" y="243.2">J33</text>
<text x="196.6" y="245.7">S0</text>
<text x="240.7" y="245.7">U11B</text>
<text x="252.2" y="243.2">+5VA</text>
<text x="300.7" y="240.6">J36</text>
<text x="301.2" y="243.2">S0</text>
<text x="305" y="245.9">1</text>
<text x="317.1" y="243.7">R75</text>
<text x="343" y="245.7">LTV-847</text>
<text x="344.6" y="243.2">U12B</text>
<text x="356.1" y="240.6">+5VA</text>
<text x="200.3" y="248.4">1</text>
<text x="200.3" y="251">2</text>
<text x="212.4" y="246.2">R68</text>
<text x="213" y="248.8">1K</text>
<text x="236.3" y="251">3</text>
<text x="239.1" y="248.3">LTV-847</text>
<text x="248.4" y="251">14</text>
<text x="305" y="248.4">2</text>
<text x="305" y="251">3</text>
<text x="317.7" y="246.2">1K</text>
<text x="340.2" y="248.4">3</text>
<text x="352.3" y="248.4">14</text>
<text x="200.3" y="253.5">3</text>
<text x="229.4" y="258">D48</text>
<text x="236.3" y="256">4</text>
<text x="248.4" y="256">13</text>
<text x="263.8" y="257.1">INPUT_9</text>
<text x="334" y="255.4">D51</text>
<text x="334" y="258">LED</text>
<text x="340.2" y="253.5">4</text>
<text x="352.3" y="253.5">13</text>
<text x="363.7" y="257.1">R77</text>
<text x="369.8" y="254.6">INPUT_13</text>
<text x="229.4" y="260.5">LED</text>
<text x="259.9" y="259.7">R72</text>
<text x="259.9" y="262.2">1K</text>
<text x="363.7" y="259.7">1K</text>
<text x="201.1" y="269.6">+24V</text>
<text x="215.4" y="269.1">GND</text>
<text x="260.9" y="267.6">GNDS</text>
<text x="320" y="266.5">GND</text>
<text x="364.8" y="265">GNDS</text>
<text x="193" y="275.4">J30</text>
<text x="249.1" y="275.4">+5VA</text>
<text x="308.3" y="272.6">+24V</text>
<text x="193.5" y="278">S0</text>
<text x="197.3" y="280.7">1</text>
<text x="209.4" y="278.5">R65</text>
<text x="210" y="281">1K</text>
<text x="236" y="281">LTV-847</text>
<text x="237.7" y="278.5">U11C</text>
<text x="300.2" y="278.5">J34</text>
<text x="300.7" y="281">S0</text>
<text x="316.6" y="281.5">R73</text>
<text x="344.9" y="281.5">U12C</text>
<text x="356.3" y="278.5">+5VA</text>
<text x="10.3" y="285.9">F</text>
<text x="197.3" y="283.2">2</text>
<text x="197.3" y="285.8">3</text>
<text x="233.2" y="283.2">5</text>
<text x="245.3" y="283.2">12</text>
<text x="304.5" y="283.7">1</text>
<text x="304.5" y="286.3">2</text>
<text x="317.2" y="284.1">1K</text>
<text x="340.4" y="286.3">5</text>
<text x="343.2" y="284.1">LTV-847</text>
<text x="352.5" y="286.3">12</text>
<text x="582.3" y="285.9">F</text>
<text x="226.3" y="292.8">LED</text>
<text x="226.3" y="290.2">D45</text>
<text x="233.2" y="288.3">6</text>
<text x="245.3" y="288.3">11</text>
<text x="256.8" y="291.9">R69</text>
<text x="260.8" y="289.4">INPUT_10</text>
<text x="304.5" y="288.8">3</text>
<text x="333.5" y="293.3">D49</text>
<text x="340.4" y="291.3">6</text>
<text x="352.5" y="291.3">11</text>
<text x="368" y="292.5">INPUT_14</text>
<text x="256.8" y="294.5">1K</text>
<text x="257.8" y="299.8">GNDS</text>
<text x="333.5" y="295.8">LED</text>
<text x="364" y="295">R78</text>
<text x="364" y="297.5">1K</text>
<text x="201.8" y="305.7">+24V</text>
<text x="212.3" y="301.3">GND</text>
<text x="319.5" y="304.4">GND</text>
<text x="365" y="302.9">GNDS</text>
<text x="193.8" y="311.5">J31</text>
<text x="249.9" y="311.5">+5VA</text>
<text x="309" y="310.5">+24V</text>
<text x="194.3" y="314">S0</text>
<text x="198" y="316.7">1</text>
<text x="210.1" y="314.6">R66</text>
<text x="210.7" y="317.1">1K</text>
<text x="236.8" y="316.6">LTV-847</text>
<text x="238.4" y="314">U11D</text>
<text x="301" y="316.3">J37</text>
<text x="357.1" y="316.3">+5VA</text>
<text x="198" y="319.3">2</text>
<text x="198" y="321.8">3</text>
<text x="234" y="319.3">7</text>
<text x="246.1" y="319.3">10</text>
<text x="301.5" y="318.9">S0</text>
<text x="305.2" y="321.6">1</text>
<text x="317.3" y="319.4">R76</text>
<text x="317.9" y="321.9">1K</text>
<text x="344" y="321.4">LTV-847</text>
<text x="345.6" y="318.9">U12D</text>
<text x="227.1" y="328.8">LED</text>
<text x="227.1" y="326.3">D46</text>
<text x="234" y="324.4">8</text>
<text x="246.7" y="324.4">9</text>
<text x="257.6" y="328">R70</text>
<text x="261.6" y="325.5">INPUT_11</text>
<text x="305.2" y="324.1">2</text>
<text x="305.2" y="326.6">3</text>
<text x="341.2" y="324.1">7</text>
<text x="341.2" y="329.2">8</text>
<text x="353.3" y="324.1">10</text>
<text x="353.9" y="329.2">9</text>
<text x="10.3" y="335.9">G</text>
<text x="257.6" y="330.6">1K</text>
<text x="258.6" y="335.9">GNDS</text>
<text x="334.3" y="331.1">D52</text>
<text x="334.3" y="333.7">LED</text>
<text x="364.8" y="332.8">R80</text>
<text x="364.8" y="335.4">1K</text>
<text x="368.7" y="330.3">INPUT_15</text>
<text x="582.3" y="335.9">G</text>
<text x="213.1" y="337.4">GND</text>
<text x="365.8" y="340.7">GNDS</text>
<text x="320.3" y="342.2">GND</text>
<text x="10.2" y="385.9">H</text>
<text x="582.2" y="385.9">H</text>
<text x="35" y="409.9">1</text>
<text x="85" y="409.9">2</text>
<text x="135" y="409.9">3</text>
<text x="185" y="409.9">4</text>
<text x="235" y="409.9">5</text>
<text x="285" y="409.9">6</text>
<text x="335" y="409.9">7</text>
<text x="385" y="409.9">8</text>
<text x="435" y="409.9">9</text>
<text x="485" y="409.9">10</text>
<text x="535" y="409.9">11</text>
</g>
</svg>
